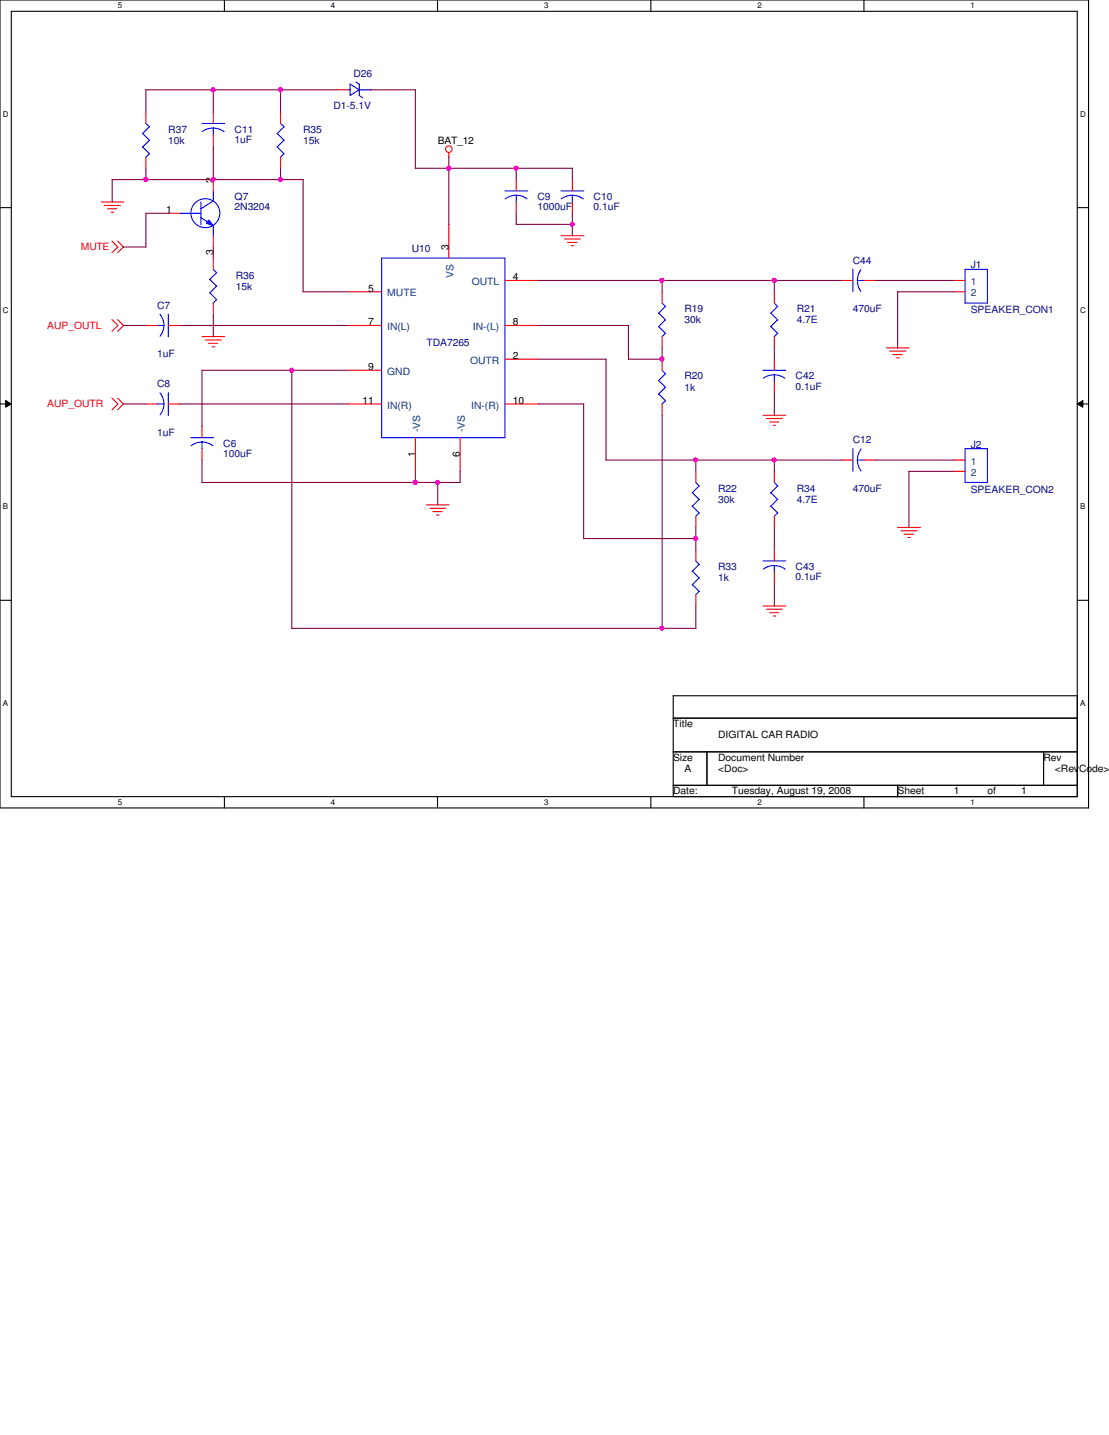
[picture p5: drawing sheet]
<svg xmlns="http://www.w3.org/2000/svg" width="216mm" height="279mm" viewBox="0 0 216 279" stroke-linecap="round" stroke-linejoin="round" font-family="sans-serif">
<path d="M0 0h211.9v157.3h-211.9zM2.2 2.2h207.5v152.9h-207.5z" fill="none" stroke="#000" stroke-width=".21"/>
<g fill="#fff">
<path d="M22.9 .3h.9v1.7h-.9z"/>
<path d="M22.9 155.4h.9v1.7h-.9z"/>
</g>
<path d="M43.7 0v2.2M43.7 155.1v2.2" fill="none" stroke="#000" stroke-width=".21"/>
<g fill="#fff">
<path d="M64.4 .3h.9v1.7h-.9z"/>
<path d="M64.4 155.4h.9v1.7h-.9z"/>
</g>
<path d="M85.2 0v2.2M85.2 155.1v2.2" fill="none" stroke="#000" stroke-width=".21"/>
<g fill="#fff">
<path d="M105.9 .3h.9v1.7h-.9z"/>
<path d="M105.9 155.4h.9v1.7h-.9z"/>
</g>
<path d="M126.7 0v2.2M126.7 155.1v2.2" fill="none" stroke="#000" stroke-width=".21"/>
<g fill="#fff">
<path d="M147.4 .3h.9v1.7h-.9z"/>
<path d="M147.4 155.4h.9v1.7h-.9z"/>
</g>
<path d="M168.2 0v2.2M168.2 155.1v2.2" fill="none" stroke="#000" stroke-width=".21"/>
<g fill="#fff">
<path d="M188.9 .3h.9v1.7h-.9z"/>
<path d="M188.9 155.4h.9v1.7h-.9z"/>
<path d="M.6 21.3h1.1v1.7h-1.1z"/>
<path d="M210.3 21.3h1.1v1.7h-1.1z"/>
<path d="M.6 59.5h1.1v1.8h-1.1z"/>
<path d="M210.3 59.5h1.1v1.8h-1.1z"/>
</g>
<path d="M0 40.4h2.2M209.7 40.4h2.2" fill="none" stroke="#000" stroke-width=".21"/>
<g fill="#fff">
<path d="M.6 97.7h1v1.8h-1z"/>
<path d="M210.3 97.7h1v1.8h-1z"/>
</g>
<path d="M0 78.7h2.2M209.7 78.7h2.2" fill="none" stroke="#000" stroke-width=".21"/>
<path d="M1.1 78l1.1 .7-1.1 .6zM209.7 78.7l1.1-.7v1.3z" fill="#000"/>
<path d="M1.1 78l1.1 .7-1.1 .6zM209.7 78.7l1.1-.7v1.3z" fill="none" stroke="#000" stroke-width=".19"/>
<g fill="#fff">
<path d="M.6 136h.9v1.7h-.9z"/>
<path d="M210.3 136h.9v1.7h-.9z"/>
</g>
<path d="M0 116.9h2.2M209.7 116.9h2.2M131.1 135.5h78.6v19.6h-78.6zM131.1 139.8h78.6M131.1 146.4h78.6M131.1 152.9h78.6M137.6 146.4v6.5M174.8 152.9v2.2M203.2 146.4v6.5" fill="none" stroke="#000" stroke-width=".21"/>
<g fill="none" stroke="#f00" stroke-width=".21">
<path d="M19.7 39.3h4.4M87.4 29.7v.9M100.5 35v2.2M100.5 39.3v2.2M111.4 35v2.2M111.4 39.3v2.2M20.3 40h3.2M21 40.6h1.7M21.6 41.3h.5M21.8 46.9l1.1 1.2-1.1 1.1M22.9 46.9l1.1 1.2-1.1 1.1M109.2 45.9h4.5"/>
<path d="M109.9 46.5h3.1M110.5 47.2h1.8M111.2 47.8h.5M21.8 62.2l1.1 1.2-1.1 1.1M21.8 77.5l1.1 1.2-1.1 1.1M22.9 62.2l1.1 1.2-1.1 1.1M22.9 77.5l1.1 1.2-1.1 1.1M28.4 63.4h2.2M28.4 78.7h2.2M32.8 63.4h2.2M32.8 78.7h2.2M39.3 65.5h4.4"/>
<path d="M40 66.2h3.1M40.6 66.8h1.8M41.3 67.5h.5M172.6 67.7h4.4M173.2 68.4h3.2M173.9 69h1.7M174.5 69.7h.5M83 98.3h4.4M83.7 99h3.1M84.3 99.6h1.8M148.5 80.9h4.5M149.2 81.5h3.1"/>
<path d="M149.8 82.2h1.8M150.5 82.8h.5M185.7 89.6h2.2M185.7 91.8h2.2M85 100.3h.5M148.5 118h4.5M149.2 118.6h3.1M149.8 119.3h1.8M150.5 119.9h.5M174.8 102.7h4.4M175.4 103.3h3.1M176 104h1.8"/>
<path d="M176.7 104.6h.5"/>
<circle cx="87.4" cy="29" r=".64"/>
</g>
<g fill="none" stroke="#00f" stroke-width=".21">
<path d="M39.1 39.3v4.4M41.5 37.2v2M41.5 39.1l-2.4 1.6M98.3 37.2h4.4M100.5 38l1.3 .3 .8 .4M100.5 38l-.9 .1-1.3 .6M100.5 38v1.4M109.2 37.2h4.5M111.4 38l1.4 .3 .7 .4M111.4 38l-.9 .1-1.2 .6M111.4 38v1.4M35 41.5h4.2"/>
<path d="M39.1 42.4l2.5 1.6M41.5 43.9v2M30.6 63.4h1.3M30.6 78.7h1.3M31.2 61.2l.6 1.2 .1 1M31.2 76.5l.6 1.2 .1 1M31.9 63.4l-.3 1.3-.4 .8M31.9 78.7l-.1 .9-.6 1.2M32.8 61.2v4.4M32.8 76.5v4.4M187.9 87.4h4.3v6.5h-4.3z"/>
<circle cx="40" cy="41.5" r="2.82"/>
</g>
<path d="M40.6 42.8l.9 1.1-1.3-.4z" fill="#00f"/>
<g fill="none" stroke="#00f" stroke-width=".21">
<path d="M67.7 17.5h.5M68.2 16.4l1.7 1.1-1.7 1.1zM69.3 16l.7 .4M69.9 18.6l.7 .5M69.9 16.4v2.2M69.9 17.5h2.2M27.8 26l1.3 1.3M27.8 28.6l1.3 1.4M28.4 24l.7 .7M29.1 24.7l-1.4 1.3M29.1 27.3l-1.4 1.4M29.1 29.9l-.7 .7"/>
<path d="M39.3 24h4.4M41.5 24.9l.9 .2 1.2 .5M41.5 24.9l-1.3 .3-.8 .4M41.5 24.9v1.4M54 26l1.3 1.3M54 28.6l1.3 1.4M54.6 24l.7 .7M55.3 24.7l-1.4 1.3M55.3 27.3l-1.4 1.4M55.3 29.9l-.7 .7M40.6 42.8l.9 1.1-1.3-.4zM40.9 54.4l1.3 1.4"/>
<path d="M40.9 57l1.3 1.4M41.5 52.5l.7 .6M42.2 53.1l-1.4 1.3M42.2 55.7l-1.4 1.4M42.2 58.3l-.7 .8M74.3 50.2h24v35h-24zM128.9 59l.7 .7-1.4 1.3M150.7 59l.7 .7M151.4 59.6l-1.4 1.4 1.4 1.3M166 52.4v4.4M166.9 54.6l.3 1.3 .4 .8M166.9 54.6h1.4"/>
<path d="M167.6 52.5l-.6 1.2-.1 .9M187.9 52.5h4.3v6.5h-4.3zM128.2 61l1.4 1.3M128.2 63.6l1.4 1.3M128.2 74.1l1.4 1.3M128.2 76.7l1.4 1.4M128.9 72.1l.7 .7M129.5 62.3l-1.3 1.3M129.5 64.9l-.6 .7M129.5 72.8l-1.3 1.3M129.5 75.4l-1.3 1.4M129.5 78l-.6 .7"/>
<path d="M148.5 72.1h4.5M150.1 63.6l1.3 1.3M150.7 73l.9 .1 1.2 .6M150.7 73l-1.3 .2-.8 .5M150.7 73v1.3M151.4 62.3l-1.4 1.3M151.4 64.9l-.7 .7M37.2 85.2h4.4M39.3 86.1l1.4 .2 .7 .5M39.3 86.1l-.9 .1-1.2 .6M39.3 86.1v1.3M134.8 95.9l1.3 1.4"/>
<path d="M134.8 98.6l1.3 1.3M135.5 93.9l.6 .8M136.1 94.6l-1.4 1.4M136.1 97.2l-1.4 1.4M136.1 99.9l-.7 .6M150.1 95.9l1.3 1.4M150.1 98.6l1.3 1.3M150.7 93.9l.7 .8M151.4 94.6l-1.4 1.4M151.4 97.2l-1.4 1.4M151.4 99.9l-.7 .6M166 87.3v4.5"/>
<path d="M166.9 89.6l.3 1.3 .4 .8M166.9 89.6h1.4M167.6 87.4l-.6 1.3-.1 .9M134.8 111.2l1.3 1.4M134.8 113.8l1.3 1.4M135.5 109.2l.6 .7M136.1 109.9l-1.4 1.4M136.1 112.5l-1.4 1.4M136.1 115.1l-.7 .7M148.5 109.2h4.5M150.7 110.1l.9 .1 1.3 .6M150.7 110.1l-.9 .1-1.2 .6"/>
<path d="M150.7 110.1v1.4"/>
</g>
<g fill="none" stroke="#f00" stroke-width=".21">
<path d="M65.5 17.5h2.2M72.1 17.5h.1M28.4 21.8v2.2M28.4 30.6v2.2M41.5 21.8v2.2M41.5 26.2v2.2M41.5 35v2.2M54.6 21.8v2.2M54.6 30.6v2.2M32.8 41.5h2.2M41.5 45.9v2.2M41.5 50.2v2.3"/>
<path d="M41.5 59v2.2M67.7 56.8h6.6M87.4 43.7v6.5M98.3 54.6h6.6M128.9 56.8v2.2M150.7 56.8v2.2M163.8 54.6h2.2M168.2 54.6h2.2M185.7 54.6h2.2M185.7 56.8h2.2M67.7 63.4h6.6M67.7 78.7h6.6"/>
<path d="M67.7 72.1h6.6M98.3 63.4h6.6M98.3 69.9h6.6M98.3 78.7h6.6M128.9 65.5v2.2M128.9 69.9v2.2M128.9 78.7v2.2M150.7 65.5v2.2M150.7 69.9v2.2M150.7 74.3v2.2M39.3 83v2.2M39.3 87.4v2.2"/>
<path d="M80.9 85.2v6.6M89.6 85.2v6.6M135.5 91.8v2.1M150.7 91.8v2.1M163.8 89.6h2.2M168.2 89.6h2.2M135.5 100.5v2.2M135.5 107.1v2.1M135.5 115.8v2.2M150.7 100.5v2.2M150.7 107.1v2.1M150.7 111.4v2.2"/>
</g>
<g fill="none" stroke="#800040" stroke-width=".21">
<path d="M28.4 17.4v4.4M28.4 17.5h37.1M41.5 17.4v4.4M54.6 17.5v4.4M72.1 17.5h8.8M80.9 17.5v15.3M21.8 39.3v-4.3h37.2v21.8M28.4 32.8v2.2M41.5 28.4v6.6M54.6 32.8v2.2M80.9 32.8h30.5M87.4 30.6v13.1"/>
<path d="M100.5 32.7v2.3M111.4 32.7v2.3M24 48.1h4.4M28.4 41.5h4.4M28.4 41.5v6.6M41.5 48.1v2.2M59 56.8h8.7M100.5 41.5v2.2M100.5 43.7h11M104.9 54.6h59M111.4 41.5v4.4M128.9 54.6v2.3"/>
<path d="M150.7 54.6v2.2M170.4 54.6h15.3M174.7 56.8h11M174.8 56.8v11M24 63.4h4.4M24 78.7h4.4M35 63.4h32.8M35 78.7h32.8M41.5 61.2v4.4M56.8 72.1v50.2M67.7 72.1h-28.4v11M104.9 63.4h17.5"/>
<path d="M104.9 69.9h13.1M104.9 78.7h8.8l-.1 26.2h21.9M118 69.9v19.7h45.8M122.3 63.4v6.6M122.3 69.9h6.6M128.9 67.7v2.3M150.7 67.7v2.2M150.7 76.5v4.4M39.3 89.6v4.4M80.9 91.8v2.2M85.2 93.9v4.4M89.6 91.7v2.2h-50.3"/>
<path d="M128.9 80.9v41.5M135.5 89.5v2.3M150.7 89.6v2.2M170.4 89.6h15.3M176.9 91.8h8.8M177 91.8v10.9M135.5 102.7v4.4M135.5 118v4.4M150.7 102.7v4.4M150.7 113.6v4.4M56.8 122.3h78.7"/>
</g>
<circle cx="128.9" cy="54.6" r=".43" fill="#f0f"/>
<circle cx="128.9" cy="54.6" r=".43" fill="none" stroke="#f0f" stroke-width=".21"/>
<circle cx="150.7" cy="54.6" r=".43" fill="#f0f"/>
<circle cx="150.7" cy="54.6" r=".43" fill="none" stroke="#f0f" stroke-width=".21"/>
<circle cx="128.9" cy="69.9" r=".43" fill="#f0f"/>
<circle cx="128.9" cy="69.9" r=".43" fill="none" stroke="#f0f" stroke-width=".21"/>
<circle cx="135.4" cy="104.9" r=".43" fill="#f0f"/>
<circle cx="135.4" cy="104.9" r=".43" fill="none" stroke="#f0f" stroke-width=".21"/>
<circle cx="135.4" cy="89.6" r=".42" fill="#f0f"/>
<circle cx="135.4" cy="89.6" r=".42" fill="none" stroke="#f0f" stroke-width=".21"/>
<circle cx="85.2" cy="93.9" r=".43" fill="#f0f"/>
<circle cx="85.2" cy="93.9" r=".43" fill="none" stroke="#f0f" stroke-width=".21"/>
<circle cx="80.8" cy="93.9" r=".43" fill="#f0f"/>
<circle cx="80.8" cy="93.9" r=".43" fill="none" stroke="#f0f" stroke-width=".21"/>
<circle cx="128.9" cy="122.3" r=".42" fill="#f0f"/>
<circle cx="128.9" cy="122.3" r=".42" fill="none" stroke="#f0f" stroke-width=".21"/>
<circle cx="56.8" cy="72.1" r=".42" fill="#f0f"/>
<circle cx="56.8" cy="72.1" r=".42" fill="none" stroke="#f0f" stroke-width=".21"/>
<circle cx="100.5" cy="32.8" r=".42" fill="#f0f"/>
<circle cx="100.5" cy="32.8" r=".42" fill="none" stroke="#f0f" stroke-width=".21"/>
<circle cx="87.4" cy="32.8" r=".43" fill="#f0f"/>
<circle cx="87.4" cy="32.8" r=".43" fill="none" stroke="#f0f" stroke-width=".21"/>
<circle cx="111.4" cy="43.7" r=".42" fill="#f0f"/>
<circle cx="111.4" cy="43.7" r=".42" fill="none" stroke="#f0f" stroke-width=".21"/>
<circle cx="41.5" cy="34.9" r=".42" fill="#f0f"/>
<circle cx="41.5" cy="34.9" r=".42" fill="none" stroke="#f0f" stroke-width=".21"/>
<circle cx="41.5" cy="17.5" r=".43" fill="#f0f"/>
<circle cx="41.5" cy="17.5" r=".43" fill="none" stroke="#f0f" stroke-width=".21"/>
<circle cx="28.4" cy="34.9" r=".42" fill="#f0f"/>
<circle cx="28.4" cy="34.9" r=".42" fill="none" stroke="#f0f" stroke-width=".21"/>
<circle cx="54.6" cy="34.9" r=".42" fill="#f0f"/>
<circle cx="54.6" cy="34.9" r=".42" fill="none" stroke="#f0f" stroke-width=".21"/>
<circle cx="54.6" cy="17.5" r=".43" fill="#f0f"/>
<circle cx="54.6" cy="17.5" r=".43" fill="none" stroke="#f0f" stroke-width=".21"/>
<circle cx="150.7" cy="89.6" r=".42" fill="#f0f"/>
<circle cx="150.7" cy="89.6" r=".42" fill="none" stroke="#f0f" stroke-width=".21"/>
<g font-size="1.9" fill="#000080">
<text x="68.8" y="14.9">D26</text>
<text x="64.9" y="21.3">D1-5.1V</text>
<text x="32.8" y="25.8">R37</text>
<text x="32.8" y="28">10k</text>
<text x="45.7" y="25.8">C11</text>
<text x="45.7" y="27.8">1uF</text>
<text x="59" y="25.8">R35</text>
<text x="59" y="28">15k</text>
<text x="45.7" y="38.9">Q7</text>
<text x="45.7" y="40.9">2N3204</text>
<text x="104.6" y="38.9">C9</text>
<text x="104.6" y="40.9">1000uF</text>
<text x="115.6" y="38.9">C10</text>
<text x="115.6" y="40.9">0.1uF</text>
<text x="80.2" y="49">U10</text>
<text x="166" y="51.4">C44</text>
<text x="189" y="52.2">J1</text>
<text x="45.9" y="54.2">R36</text>
<text x="45.9" y="56.4">15k</text>
<text x="30.6" y="60.1">C7</text>
<text x="133.3" y="60.8">R19</text>
<text x="133.3" y="62.9">30k</text>
<text x="155.1" y="60.8">R21</text>
<text x="155.1" y="62.9">4.7E</text>
<text x="166" y="60.8">470uF</text>
<text x="189" y="61">SPEAKER_CON1</text>
<text x="30.6" y="69.5">1uF</text>
<text x="83" y="67.3">TDA7265</text>
<text x="30.6" y="75.4">C8</text>
<text x="133.3" y="73.9">R20</text>
<text x="133.3" y="76.1">1k</text>
<text x="154.9" y="73.9">C42</text>
<text x="154.9" y="75.9">0.1uF</text>
<text x="30.6" y="84.8">1uF</text>
<text x="43.5" y="87">C6</text>
<text x="43.5" y="88.9">100uF</text>
<text x="166" y="86.3">C12</text>
<text x="189" y="87.2">J2</text>
<text x="139.8" y="95.7">R22</text>
<text x="155.1" y="95.7">R34</text>
<text x="166" y="95.7">470uF</text>
<text x="189" y="95.9">SPEAKER_CON2</text>
<text x="139.8" y="97.9">30k</text>
<text x="155.1" y="97.9">4.7E</text>
<text x="139.8" y="111">R33</text>
<text x="139.8" y="113.2">1k</text>
<text x="154.9" y="111">C43</text>
<text x="154.9" y="113">0.1uF</text>
</g>
<g font-size="1.9">
<text x="85.2" y="28">BAT_12</text>
<text x="41.5" y="35.6" transform="rotate(-90 41.5 35.6)">2</text>
<text x="32.3" y="41.5">1</text>
<text x="41.5" y="49.7" transform="rotate(-90 41.5 49.7)">3</text>
<text x="87.3" y="48.7" transform="rotate(-90 87.3 48.7)">3</text>
<text x="71.7" y="56.8">5</text>
<text x="99.8" y="54.6">4</text>
<text x="71.7" y="63.3">7</text>
<text x="99.8" y="63.3">8</text>
<text x="99.8" y="69.9">2</text>
<text x="71.7" y="72.1">9</text>
<text x="70.6" y="78.6">11</text>
<text x="99.8" y="78.6">10</text>
<text x="80.8" y="89" transform="rotate(-90 80.8 89)">1</text>
<text x="89.5" y="89" transform="rotate(-90 89.5 89)">6</text>
<text x="131.1" y="141.6">Title</text>
<text x="139.8" y="143.8">DIGITAL CAR RADIO</text>
<text x="131.1" y="148.2">Size</text>
<text x="139.8" y="148.2">Document Number</text>
<text x="203.2" y="148.2">Rev</text>
<text x="131.1" y="154.7">Date:</text>
<text x="133.3" y="150.3">A</text>
<text x="139.8" y="150.3">&lt;Doc&gt;</text>
<text x="142.5" y="154.7">Tuesday, August 19, 2008</text>
<text x="174.8" y="154.7">Sheet</text>
<text x="185.7" y="154.7">1</text>
<text x="192.2" y="154.7">of</text>
<text x="198.8" y="154.7">1</text>
<text x="205.4" y="150.3">&lt;RevCode&gt;</text>
</g>
<g font-size="1.9" fill="#f00">
<text x="15.7" y="48.8">MUTE</text>
<text x="9.2" y="64.1">AUP_OUTL</text>
<text x="9.2" y="79.3">AUP_OUTR</text>
</g>
<g font-size="1.9" fill="#004080">
<text x="75.4" y="57.7">MUTE</text>
<text x="88.3" y="54.1" transform="rotate(-90 88.3 54.1)">VS</text>
<text x="91.9" y="55.5">OUTL</text>
<text x="189" y="55.5">1</text>
<text x="189" y="57.7">2</text>
<text x="75.4" y="64.3">IN(L)</text>
<text x="92.1" y="64.3">IN-(L)</text>
<text x="91.5" y="70.8">OUTR</text>
<text x="75.4" y="73">GND</text>
<text x="75.4" y="79.5">IN(R)</text>
<text x="91.7" y="79.5">IN-(R)</text>
<text x="81.8" y="84.1" transform="rotate(-90 81.8 84.1)">-VS</text>
<text x="90.5" y="84.1" transform="rotate(-90 90.5 84.1)">-VS</text>
<text x="189" y="90.5">1</text>
<text x="189" y="92.7">2</text>
</g>
<g font-size="1.6">
<text x="22.9" y="1.7">5</text>
<text x="64.4" y="1.7">4</text>
<text x="105.9" y="1.7">3</text>
<text x="147.4" y="1.7">2</text>
<text x="188.9" y="1.7">1</text>
<text x=".6" y="22.7">D</text>
<text x="210.3" y="22.7">D</text>
<text x=".6" y="60.9">C</text>
<text x="210.3" y="60.9">C</text>
<text x=".6" y="99.1">B</text>
<text x="210.3" y="99.1">B</text>
<text x=".6" y="137.4">A</text>
<text x="210.3" y="137.4">A</text>
<text x="22.9" y="156.8">5</text>
<text x="64.4" y="156.8">4</text>
<text x="105.9" y="156.8">3</text>
<text x="147.4" y="156.8">2</text>
<text x="188.9" y="156.8">1</text>
</g>
</svg>
